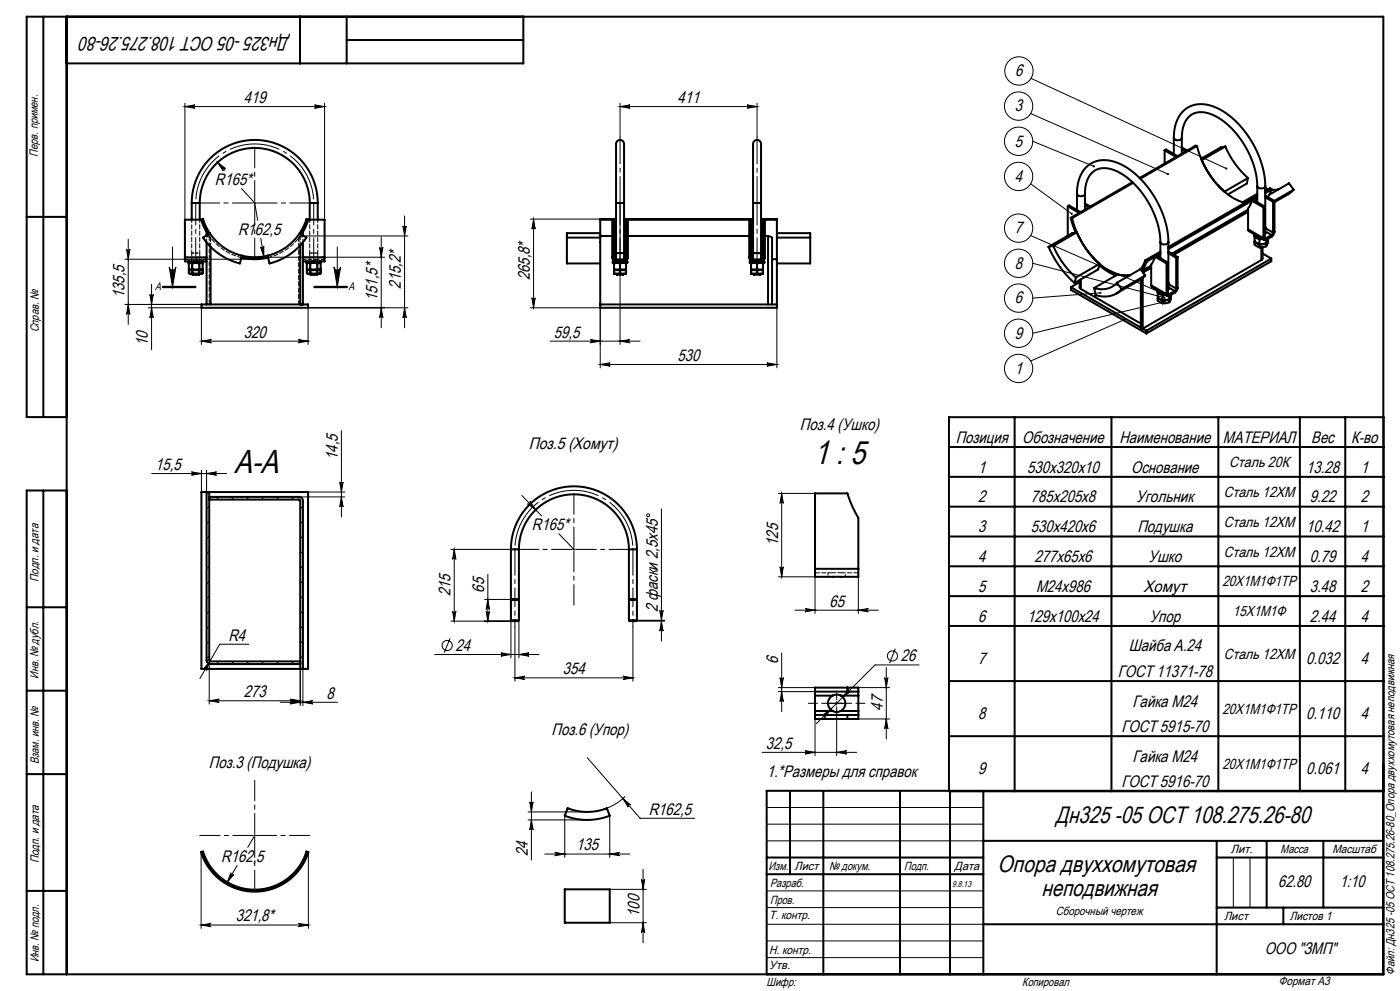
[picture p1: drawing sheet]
<svg xmlns="http://www.w3.org/2000/svg" width="420mm" height="297mm" viewBox="0 0 420 297" stroke-linecap="round" stroke-linejoin="round" font-family="sans-serif">
<g fill="none" stroke="#000" stroke-width=".3">
<path d="M55.5 31.9l3-.5a.5 .5 0 0 0-.5 .5 .5 .5 0 0 0 .5 .5zM55.5 30.9v34.9M55.5 31.9h41.9M94.4 31.4l3 .5-3 .5a.5 .5 0 0 0 .4-.5 .5 .5 0 0 0-.4-.5zM97.4 30.9v34.9M186 31.9l3-.5a.5 .5 0 0 0-.5 .5 .5 .5 0 0 0 .5 .5zM186 31.9h41.1M186 30.9v10.2M224.1 31.4l3 .5-3 .5a.5 .5 0 0 0 .5-.5 .5 .5 0 0 0-.5-.5zM227.1 30.9v10.2M309.2 34l41.2 18.2M309.3 23.5l58.6 27"/>
<path d="M65.3 48.7l2.4 1.8a.5 .5 0 0 0-.7 0 .5 .5 0 0 0-.1 .7zM65.3 48.7l2.2 2.4M72.4 56.5l4 4.3 .9 5.3M309.2 55.1l12.3 9M309.8 42.3l18.3 7.6M37.5 77.7h38.9M38 74.7a.5 .5 0 0 0 .5 .5 .5 .5 0 0 0 .5-.5l-.5 3zM38.5 71.7v25.5M51.8 74v12M76.2 60.8h.5M76.4 60.6v.5M76.4 77.1h39"/>
<path d="M78.2 74a.5 .5 0 0 0 .5 .4 .5 .5 0 0 0 .4-.6l.1 3.1zM78.2 71.5l1 5.4M90.9 70.7h31.5M101.2 74v12M113.9 74.1a.5 .5 0 0 0 .5 .5 .5 .5 0 0 0 .5-.5l-.5 3zM114.4 71.1v27.1M120.9 67.7a.5 .5 0 0 0 .5 .5 .5 .5 0 0 0 .5-.5l-.5 3zM121.4 64.7v33.5M159.1 65.7h21M160.1 65.7v26.5M160.1 65.7l.5 3a.5 .5 0 0 0-.5-.5 .5 .5 0 0 0-.5 .5zM186 60.8v42.4"/>
<path d="M309.2 70.6l38.7 17M309.8 78.9l39.5 10.3M37.5 91.2h22.9M38.5 91.2l.5 3a.5 .5 0 0 0-.5-.4 .5 .5 0 0 0-.5 .4zM44.5 92.2h15.9v11M45 88.2a.5 .5 0 0 0 .5 .5 .5 .5 0 0 0 .5-.5l-.5 3zM45.5 92.2l.5 3a.5 .5 0 0 0-.5-.4 .5 .5 0 0 0-.5 .4zM45.5 85.2v19.6M48.8 86.2h10zM48.8 86h10M48.8 85.8h10M50.8 80a1 1 0 0 0 1 1 1 1 0 0 0 1-1l-1 6z"/>
<path d="M94.2 86h10M94.2 85.8h10M94.2 86.2h10M100.2 80a1 1 0 0 0 1 1 1 1 0 0 0 1-1l-1 6zM114.4 92.2l.5 3a.5 .5 0 0 0-.5-.4 .5 .5 0 0 0-.5 .4zM121.4 92.2l.5 3a.5 .5 0 0 0-.5-.4 .5 .5 0 0 0-.5 .4zM122.4 92.2h-30v11M159.1 92.2h21M159.6 89.2a.5 .5 0 0 0 .5 .5 .5 .5 0 0 0 .5-.5l-.5 3zM180.1 91.2v19M233.1 92.2v18M330.1 87.8l-20.3 1.5"/>
<path d="M337.3 95.8l-28.1 12.4M349.4 90.4l-39.6 9.5M60.4 102.2l3-.5a.5 .5 0 0 0-.5 .5 .5 .5 0 0 0 .5 .5zM60.4 102.2h32M89.4 101.7l3 .5-3 .5a.5 .5 0 0 0 .5-.5 .5 .5 0 0 0-.5-.5zM165.1 102.2h26.9M177.1 101.7l3 .5-3 .5a.5 .5 0 0 0 .4-.5 .5 .5 0 0 0-.4-.5zM180.1 109.2h53M180.1 109.2l3-.5a.5 .5 0 0 0-.5 .5 .5 .5 0 0 0 .5 .5zM186 102.2l3-.5a.5 .5 0 0 0-.5 .5 .5 .5 0 0 0 .5 .5zM230.1 108.7l3 .5-3 .5a.5 .5 0 0 0 .4-.5 .5 .5 0 0 0-.4-.5zM102.4 129.1v25.8"/>
<path d="M45.5 141.9h22.5M57.4 141.4l3 .5-3 .5a.5 .5 0 0 0 .5-.5 .5 .5 0 0 0-.5-.5zM60.4 140.9v6.6M62 140.9v6.6M62 141.9l3-.5a.5 .5 0 0 0-.5 .5 .5 .5 0 0 0 .5 .5zM62.5 147.5l-.5 .5M62.8 151.7l-.8 .8M62.8 156.2l-.8 .8M64.8 148.9l.8 .8M69.3 148.9l.8 .8M73.8 148.9l.8 .8M78.3 148.9l.8 .8"/>
<path d="M82.8 148.9l.8 .8M87.3 148.9l.8 .8M89.7 148.9h13.7M90.1 156.2l.8 .8M90.1 151.7l.8 .8M92.4 147.5h11M101.9 144.5a.5 .5 0 0 0 .5 .4 .5 .5 0 0 0 .5-.4l-.5 3zM102.4 148.9l.5 3a.5 .5 0 0 0-.5-.5 .5 .5 0 0 0-.5 .5zM156.5 148.5l6 6.1M158.3 151a.5 .5 0 0 0 .7 0 .5 .5 0 0 0 0-.7l1.7 2.5zM167.7 160l4.5 4.7M198.4 152.5v39.7"/>
<path d="M233.5 147.9h11M234.5 147.9l.5 3a.5 .5 0 0 0-.5-.5 .5 .5 0 0 0-.5 .5zM234.5 147.9v25M62.8 160.7l-.8 .8M62.8 165.2l-.8 .8M62.8 169.7l-.8 .8M62.8 174.1l-.8 .8M62.8 178.6l-.8 .8M90.1 178.6l.8 .8M90.1 174.1l.8 .8M90.1 169.7l.8 .8M90.1 165.2l.8 .8"/>
<path d="M90.1 160.7l.8 .8M135.3 164.7h20.1M136.3 164.7v21.5M136.3 164.7l.5 3a.5 .5 0 0 0-.5-.5 .5 .5 0 0 0-.5 .5zM145.4 179.7h7.9v17.5M146.4 172.1v14.1M146.4 179.7l.5 3a.5 .5 0 0 0-.5-.5 .5 .5 0 0 0-.5 .5zM155.6 179.7v6.3M171.9 164.7h.5M172.2 164.4v.5M188.7 179.7v6.3M191 179.7v6.3"/>
<path d="M233.5 172.9h11v11M234 169.9a.5 .5 0 0 0 .5 .4 .5 .5 0 0 0 .5-.4l-.5 3zM257.5 172.9v11M62.8 183.1l-.8 .8M62.8 187.6l-.8 .8M62.8 192.1l-.8 .8M62.8 196.6l-.6 .6M62.8 197.8v13.2M63 198.2l-1.1 2.8a.5 .5 0 0 0-.2-.6 .5 .5 0 0 0-.7 .1zM65.6 198.2l-.8 .8M70.1 198.2l-.8 .8M74.6 198.2l-.8 .8"/>
<path d="M74.6 193.1h-8.7l-5.9 10.3M79.1 198.2l-.8 .8M83.6 198.2l-.8 .8M88.1 198.2l-.8 .8M90.1 196.6l.8 .8M90.1 192.1l.8 .8M90.1 187.6l.8 .8M90.1 183.1l.8 .8M130.4 196.2h31.3M135 191.3l-1.7 4.3M135.3 186.2h18.2M135.8 183.2a.5 .5 0 0 0 .5 .4 .5 .5 0 0 0 .5-.4l-.5 3z"/>
<path d="M145.9 183.2a.5 .5 0 0 0 .5 .4 .5 .5 0 0 0 .5-.4l-.5 3zM150.3 195.7l3 .5-3 .5a.5 .5 0 0 0 .4-.5 .5 .5 0 0 0-.4-.5zM154.5 187.9v16.3M155.7 185.9v11.3M155.7 196.2l3-.5a.5 .5 0 0 0-.5 .5 .5 .5 0 0 0 .5 .5zM189.9 187.9v16.3M190.8 186.2h8.6M191.1 185.9h8.3M197.9 182.9a.5 .5 0 0 0 .5 .5 .5 .5 0 0 0 .5-.5l-.5 3zM198.4 186.2l.5 3a.5 .5 0 0 0-.5-.5 .5 .5 0 0 0-.5 .5zM234.5 195.7v17.6M238.5 182.9h25"/>
<path d="M241.5 182.4l3 .5-3 .5a.5 .5 0 0 0 .5-.5 .5 .5 0 0 0-.5-.5zM257.5 182.9l3-.5a.5 .5 0 0 0-.5 .5 .5 .5 0 0 0 .5 .5zM268.6 194.4l-1.7 4.3M275.7 199.3h-13.2l-17.6 17.6M62.8 210h27.3M62.8 210l3-.5a.5 .5 0 0 0-.5 .5 .5 .5 0 0 0 .5 .5zM84.1 210.5h17.2M87.1 210l3 .5-3 .5a.5 .5 0 0 0 .4-.5 .5 .5 0 0 0-.4-.5zM87.1 209.5l3 .5-3 .5a.5 .5 0 0 0 .4-.5 .5 .5 0 0 0-.4-.5zM90.1 200.5v11M90.9 200.5v11M90.9 210.5l3-.5a.5 .5 0 0 0-.5 .5 .5 .5 0 0 0 .5 .5z"/>
<path d="M154.5 203.2l3-.5a.5 .5 0 0 0-.5 .5 .5 .5 0 0 0 .5 .5zM154.5 203.2h35.4M186.9 202.7l3 .5-3 .5a.5 .5 0 0 0 .4-.5 .5 .5 0 0 0-.4-.5zM233.5 206.1h11M233.5 207.3h11M234 203.1a.5 .5 0 0 0 .5 .5 .5 .5 0 0 0 .5-.5l-.5 3zM234.5 207.3l.5 3a.5 .5 0 0 0-.5-.5 .5 .5 0 0 0-.5 .5zM244.5 215.5v11M246.7 214.4l2.5-1.8-1.8 2.5a.5 .5 0 0 0 0-.7 .5 .5 0 0 0-.7 0zM248.6 211.8a2.6 2.6 0 0 0 3.6 1.3M250.5 210.8h1M251 210.3v1"/>
<path d="M251 213.9v12.6M254.2 206.1h12.7M254.2 215.5h12.7M254.6 206.5a.5 .5 0 0 0 0 .7 .5 .5 0 0 0 .7 0l-2.5 1.7zM265.4 203.1a.5 .5 0 0 0 .5 .5 .5 .5 0 0 0 .5-.5l-.5 3zM265.9 200.1v21.4M265.9 215.5l.5 3a.5 .5 0 0 0-.5-.5 .5 .5 0 0 0-.5 .5zM159.4 237.3v20.4M176.2 227.1l15.8 18.1h16.4M186.9 239.3l2.3 1.9a.5 .5 0 0 0-.7 0 .5 .5 0 0 0 0 .7zM187.6 238.6l-2.8 2.3-2.7 1.3M228.6 225.5h28.4"/>
<path d="M241.5 225l3 .5-3 .5a.5 .5 0 0 0 .5-.5 .5 .5 0 0 0-.5-.5zM251 225.5l3-.5a.5 .5 0 0 0-.5 .5 .5 .5 0 0 0 .5 .5zM60.3 255.4v22.8M71.1 259.4l-2.9 5M76.2 250.4h.5M76.4 250.4l-2.1 3.6M76.4 250.1v.5M92.5 255.4v22.8M158.4 243.3h17.8M158.4 245.7h17.8M158.9 240.3a.5 .5 0 0 0 .5 .5 .5 .5 0 0 0 .5-.5l-.5 3zM159.4 245.7l.5 3a.5 .5 0 0 0-.5-.4 .5 .5 0 0 0-.5 .4z"/>
<path d="M163.4 256h25.5M166.4 255.5l3 .5-3 .5a.5 .5 0 0 0 .5-.5 .5 .5 0 0 0-.5-.5zM169.4 244.5v12.5M182.9 244.5v12.5M182.9 256l3-.5a.5 .5 0 0 0-.5 .5 .5 .5 0 0 0 .5 .5zM230 242h65M230 247h65M230 252h65M370 257v15M375 257v15M60.3 277.2l3-.5a.5 .5 0 0 0-.4 .5 .5 .5 0 0 0 .4 .5zM60.3 277.2h32.2"/>
<path d="M69.3 261.6a.5 .5 0 0 0 .2 .6 .5 .5 0 0 0 .6-.1l-1.9 2.3zM89.5 276.7l3 .5-3 .5a.5 .5 0 0 0 .5-.5 .5 .5 0 0 0-.5-.5zM182.9 266.5h11M182.9 276.5h11M192.4 263.5a.5 .5 0 0 0 .5 .5 .5 .5 0 0 0 .5-.5l-.5 3zM192.9 276.5l.5 3a.5 .5 0 0 0-.5-.4 .5 .5 0 0 0-.5 .4zM192.9 260.5v22M230 277h65M230 272h65M230 267h65M230 287h65M230 282h65"/>
<circle cx="305.6" cy="31.8" r="4.2"/>
<circle cx="305.7" cy="21.3" r="4.2"/>
<circle cx="305.6" cy="52.9" r="4.2"/>
<circle cx="305.6" cy="42.3" r="4.2"/>
<circle cx="305.6" cy="78.9" r="4.2"/>
<circle cx="305.6" cy="68.4" r="4.2"/>
<circle cx="305.6" cy="99.9" r="4.2"/>
<circle cx="305.6" cy="89.3" r="4.2"/>
<circle cx="305.6" cy="110.4" r="4.2"/>
<circle cx="194.4" cy="154.4" r=".43"/>
<circle cx="134.2" cy="193.4" r="1.51"/>
<circle cx="267.7" cy="196.6" r="1.51"/>
</g>
<path d="M153.3 179.7h2.4M188.7 179.7h2.4" fill="none" stroke="#000" stroke-width=".6" stroke-linecap="butt"/>
<path d="M94.1 60.8a17.7 17.7 0 0 0-17.7-17.7 17.7 17.7 0 0 0-17.7 17.7M189.9 164.7a17.7 17.7 0 0 0-17.7-17.7 17.7 17.7 0 0 0-17.7 17.7" fill="none" stroke="#000" stroke-width=".3" stroke-dasharray="15.2 1.3 1.3 1.3" stroke-dashoffset="-1.1" stroke-linecap="butt"/>
<g fill="none" stroke="#000" stroke-width=".6">
<path d="M13 5v120M20 5v287M90 5v14M104 5v14M104 12h53M157 5v14h-137M323.1 58.1a9.4 9.4 0 0 1 5.7-9.8 12.5 12.5 0 0 1 11.3 3.4 29.3 29.3 0 0 1 10.4 20.9M323.1 58.1a1.38 1.38 0 0 0 2.4 0M323.1 58.1v4.8M325.5 58.1a7.2 7.2 0 0 1 4-7.5 10.4 10.4 0 0 1 9.1 3 26.9 26.9 0 0 1 9.5 19M325.5 58.1v4.7M339.7 54.6l-18.5 10.7"/>
<path d="M339.9 54.8l-18.3 10.6M349.4 45.1l.4-.3 3.4 2-.4 .2zM349.4 45.1v3.9M352.1 41.3a9.4 9.4 0 0 1 5.7-9.7 12.5 12.5 0 0 1 11.4 3.4 29.3 29.3 0 0 1 10.4 20.8M352.1 41.3a1.38 1.38 0 0 0 2.4 0M352.1 41.3v4.9M354.5 41.3a7.2 7.2 0 0 1 4-7.4 10.4 10.4 0 0 1 9.2 2.9 26.9 26.9 0 0 1 9.5 19M354.5 41.3v4.7M354.5 44.2l1.6 .9-.4 .3-1.2-.7M359.1 43.7a24.7 24.7 0 0 0 12.6 16.5l1.8 .6-.7-.2 4.4-2.5M359.1 43.7l-.4-.1-16.8 9.7M359.1 43.7l-17 9.9"/>
<path d="M367.6 43.9l-7.1 4.1 1.5 2.8 1.7 2.7 3.6 3.9 7.1-4M367.6 43.9l1.4 2.9 1.8 2.6 3.6 4M367.6 43.9l-1.4 .3-5.9 3.4M374.4 53.4l-.4 1.6-5.6 3.3M377.2 55.8a1.38 1.38 0 0 0 2.4 0M377.2 55.8v4.8M377.2 59.2l-26.7 15.4M377.2 58.6l-26.7 15.4M379.6 55.8v14.1M379.6 58.6l2.7 1.6v9.3M379.6 59.1l2.3 1.4M380.6 56.7l-.7-.2-.3 .2"/>
<path d="M381.4 56.8l-1.1 2.3M381.4 56.8l-1.8 1.1M381.4 56.8l-.4-.4-1.4 .9M383.5 56.8h-2.1M388.1 56.8l-1.4 1.3-4.4 2.5M388.1 56.8l-6.2 3.7M388.1 56.8l-1.4-1.9-5.9 3.5M8 65h12M55.5 77.1v1.2h6.5M55.5 77.1h6.5M56.5 78.3v.4h4.4v-.4M56.6 79l.5-.2 .6 .2"/>
<path d="M56.6 79v1.7M57 78.7l-.4 .3M57.5 60.8a18.9 18.9 0 0 1 18.9-18.9 18.9 18.9 0 0 1 18.9 18.9M57.5 60.8h2.4M57.5 60.8v5M57.7 79h2.1M57.7 79v1.7M58.1 78.3h1.2M59.8 79l.4-.2 .6 .2M59.8 79v1.7M59.9 60.8a16.5 16.5 0 0 1 16.5-16.5 16.5 16.5 0 0 1 16.5 16.5M59.9 60.8v5"/>
<path d="M60.3 65.8l.6-.1 .8 2.1 1.2 2.1M60.3 65.8l.9 2.2 1.2 2.2M60.3 65.8h-4.8v11.3M60.4 78.7l.4 .3M60.8 79v1.7M62 69.5v1M62 72.6v18.6M62.9 69.9l-2 1.3a18.7 18.7 0 0 0 11.1 7.8l.6-2.4M62.9 69.9a16.2 16.2 0 0 0 9.7 6.7M63.2 74v17.2M72.4 77.2a16.9 16.9 0 0 0 8 0M72.6 76.6a16.3 16.3 0 0 0 7.7 0"/>
<path d="M89.9 69.9a16.2 16.2 0 0 1-9.6 6.7M89.9 69.9l2 1.3a18.7 18.7 0 0 1-11 7.8l-.6-2.4M90.1 73.5v17.7M90.9 69.5v1M90.9 72.6v18.6M90.9 77.1h6.5M91.9 78.3v.4h4.4v-.4M92 79l.5-.2 .6 .2M92 79v1.7M92.4 78.7l-.4 .3M92.5 65.8l-.6-.1-.8 2.1-1.2 2.1M92.5 65.8l-.8 2.2-1.3 2.2"/>
<path d="M92.5 65.8h4.9v11.3M92.9 60.8h2.4M92.9 60.8v5M93.1 79h2.1M93.1 79v1.7M93.5 78.3h1.2M95.2 79l.4-.2 .6 .2M95.2 79v1.7M95.3 60.8v5M95.8 78.7l.4 .3M96.2 79v1.7M97.4 77.1v1.2h-6.5"/>
<path d="M170.1 71.2v7.8h10M170.1 71.2h10M180.1 71.2v21h53v-13.2M180.1 65.8v5.4M180.1 65.8h4.7M180.1 70.7h3.6M180.1 69.9h-10v1.3M183.7 77.1a1.2 1.2 0 0 0 1.2 1.2M183.7 77.1h.6M183.7 65.8v11.3M184.2 79l.9-.2 .9 .2M184.2 79v1.7"/>
<path d="M184.3 77.1l.1 .5 .5 .1M184.3 70.7h.5M184.3 65.8v11.3M184.3 78.7l-.1 .3M184.8 60.8v-15.5a3.6 3.6 0 0 1 .6-3.2 1.41 1.41 0 0 1 1.6 .3 1.41 1.41 0 0 1 .2 1.6v16.8M184.8 75.8h2.4M184.8 60.8h2.4M184.8 60.8v16.9M184.8 78.3h.1M184.8 65.7h-4.7v.1M184.9 78.3h-1.1v.4h4.4v-.4h-1M184.9 78.3h2.3"/>
<path d="M184.9 77.7v.6M186 79l.9-.2 .9 .2M186 79v1.7M187.2 65.8h38.7M187.2 60.8v17.5M187.2 70.7h.6M187.2 65.7h38.7M187.7 78.7l.1 .3M187.8 77.1l-.5 .6h-2.4M187.8 77.1h.6M187.8 65.8v11.3M187.8 79v1.7"/>
<path d="M188.4 77.1a1.2 1.2 0 0 1-1.2 1.2M188.4 70.7h36.4M188.4 65.8v11.3M224.8 77.1a1.2 1.2 0 0 0 1.2 1.2M224.8 77.1h.6M224.8 65.8v11.3M225.3 79l.9-.2 .9 .2M225.3 79v1.7M225.4 77.1l.1 .5 .5 .1M225.4 70.7h.5M225.4 65.8v11.3M225.4 78.7l-.1 .3"/>
<path d="M225.9 60.8v-15.5a3.6 3.6 0 0 1 .6-3.2 1.41 1.41 0 0 1 1.6 .3 1.41 1.41 0 0 1 .2 1.6v16.8M225.9 75.8h2.4M225.9 60.8h2.4M225.9 60.8v16.9M225.9 78.3h.1M226 78.3h-1.1v.4h4.4v-.4h-1M226 78.3h2.3M226 77.7v.6M227.1 79l.9-.2 .9 .2M227.1 79v1.7M228.3 65.8h4.8M228.3 60.8v17.5"/>
<path d="M228.3 65.7h4.8v.1M228.3 70.7h.6M228.8 78.7l.1 .3M228.9 77.1l-.5 .6h-2.4M228.9 77.1h.6M228.9 65.8v11.3M228.9 79v1.7M229.5 77.1a1.2 1.2 0 0 1-1.2 1.2M229.5 70.7h.9M229.5 65.8v11.3M230.4 70.7l1.2 .6v19.9M230.4 70.7v20.5"/>
<path d="M231.6 77.7h1.5M233.1 71.2v7.8M233.1 65.8v5.4M233.1 71.2h10M233.1 69.9h10v1.3M243.1 71.2v7.8h-10M314.6 74a30.7 30.7 0 0 0 7.8 10.8M316 73.7l1.4 2.9 1.8 2.6 3.6 4M316 73.7l-1.4 .3M320.3 61.8l.5-.2 3.4 2-.4 .2zM320.3 61.8v8.9M321.2 65.3l1.5 4.4"/>
<path d="M321.2 65.3l.4 .1M321.6 65.4a24.7 24.7 0 0 0 12.6 16.4 8.3 8.3 0 0 0 4.8 .7l-1.5 .1-2.2-.4-7 4.1M323 69.6l1.5 2.9 1.7 2.7 3.7 3.9M323 69.6l-7 4.1M323 69.6l-1.4 .3-7 4.1M325.5 61l1.6 .9-.4 .2-1.2-.6M329.8 79.5l2.5 1.9 2.5 1.2M329.9 79.1l-.4 1.6-7.1 4.1M329.9 79.1l-7.1 4.1M343.6 78l-.6 1.4-.9 1.3M343.6 78l.4 .4M344 78.4l-.6 1.4-.9 1.3"/>
<path d="M345.4 79.6l-2.8 1.6M346.5 77l-1.1 2.3v6.2M346.5 77l3.5 1.9M346.5 77l.4-.3 3.5 2M348.1 72.6v4.8M348.1 76l-4.1 2.4M348.1 75.4l-4.5 2.6M350 78.9v9.3M350.4 78.7l-.4 .2M350.4 78.7v9.2M350.5 72.6a1.38 1.38 0 0 1-2.4 0M350.5 72.6v14"/>
<path d="M350.5 75.9l2.4 1.4M350.5 75.4l2.8 1.6M352.9 77.3v9.2M353.3 77l-.4 .3M353.3 77v9.2M374.4 68.7l.3 .6 4.6 2.6M374.4 63.5l-22.3 12.9M374.4 62.8l-22.8 13.2M374.4 68.7l4.6 2.7M375.6 60.2l-1.2 2.3v6.2M375.6 60.2l3.4 2M375.6 60.2l.4-.3 3.4 2"/>
<path d="M376.4 72.6l1.4 .9M376.4 72.6a1.26 1.26 0 0 0 1.2 1.4l.2 .1M376.4 70.9v1.4l1.4 .8M376.5 72.4l-.1 .2M377.7 71.6l.1 .1M377.8 71.7v1.4M377.8 73.5v.6M378.1 71.7h-.3M378.2 71.3l-1.4-.3-.6-.8a1.94 1.94 0 0 0 2.6 1.5M378.4 77.9l-35.6 20.6v-15.2M378.4 74.1v3.8M378.8 74.1v3.4l-.4 .4"/>
<path d="M378.8 76l2.6 1.5M379 62.2v9.2M379.4 71.1l.2 .3h.3M379.4 61.9l-.4 .3M379.4 61.9v9.2M379.4 71.1l-.4 .3M379.4 71.1l.5 .3M379.6 68l-.2 .4M379.6 69.3v.1M379.6 69.8v.1M379.6 68.4l2.3 1.3M379.6 69.4l-.2 .6"/>
<path d="M379.6 69.4l1.9 1M379.9 73.2l-2.1 .3M379.9 73.8l-2.1 .3M379.9 72.8l-2.1 .3M379.9 73.2v.6M379.9 71.4v1.4M380.3 71.9l.1 .1M380.4 72l-.5 1.2M380.4 72v.7l-.5 1.1M380.4 71.6l-.5 1.2M381.4 77.5l-37.5 21.6M381.4 77.5v.8l-37.5 21.6"/>
<path d="M381.5 70.9l-1.6 1a.52 .52 0 0 1-.6 0 .52 .52 0 0 1-.3-.5M381.5 70.4l-1.6 1M381.5 70.4v.5M381.9 69.7l-.4 .7M381.9 60.5v9.2M382.3 69.5l-.2 .7-.6 .7M382.3 69.5l-.4 .2M56.6 81.9l.4 .2h3.4l.4-.2M56.6 81.9l.5 .1 .6-.1M56.6 81.1l.5-.2 .6 .2M56.6 80.7l.5 .1 .6-.1M56.6 80.7l.4 .2"/>
<path d="M56.6 81.1v.8M57 80.9h3.4M57 80.9l-.4 .2M57.5 82.1l.3 .2h1.9l.2-.2M57.7 81.9l1.3 .1 .8-.1M57.7 81.1l1.3-.1 .8 .1M57.7 80.7h2.1M57.7 81.1v.8M59.8 81.1l.4-.2 .6 .2M59.8 81.9l.4 .1 .6-.1M59.8 80.7l.4 .1 .6-.1M59.8 81.1v.8"/>
<path d="M60.4 91.2h32v1h-32zM60.4 80.9l.4 .2M60.8 80.7l-.4 .2M60.8 81.1v.8M92 81.9l.4 .2h3.4l.4-.2M92 81.9l.5 .1 .6-.1M92 81.1l.5-.2 .6 .2M92 80.7l.5 .1 .6-.1M92 80.7l.4 .2M92 81.1v.8M92.4 80.9h3.4M92.4 80.9l-.4 .2"/>
<path d="M92.9 82.1l.3 .2h1.9l.2-.2M93.1 81.9l1.3 .1 .8-.1M93.1 81.1l1.3-.1 .8 .1M93.1 80.7h2.1M93.1 81.1v.8M95.2 81.9l.4 .1 .6-.1M95.2 81.1l.4-.2 .6 .2M95.2 80.7l.4 .1 .6-.1M95.2 81.1v.8M95.8 80.9l.4 .2M96.2 80.7l-.4 .2M96.2 81.1v.8"/>
<path d="M180.1 91.2h53M184.2 81.1l.9-.2 .9 .2M184.2 81.9l.9 .1 .9-.1M184.2 81.9l.1 .2h3.4l.1-.2M184.2 80.7l.1 .2M184.2 80.7l.9 .1 .9-.1M184.2 81.1v.8M184.3 80.9h3.4M184.3 80.9l-.1 .2M184.8 82.1l.3 .2h1.9l.2-.2M186 81.1l.9-.2 .9 .2M186 81.9l.9 .1 .9-.1"/>
<path d="M186 80.7l.9 .1 .9-.1M186 81.1v.8M187.7 80.9l.1 .2M187.8 80.7l-.1 .2M187.8 81.1v.8M225.3 81.1l.9-.2 .9 .2M225.3 81.9l.9 .1 .9-.1M225.3 81.9l.1 .2h3.4l.1-.2M225.3 80.7l.9 .1 .9-.1M225.3 80.7l.1 .2M225.3 81.1v.8M225.4 80.9h3.4"/>
<path d="M225.4 80.9l-.1 .2M225.9 82.1l.3 .2h1.9l.2-.2M227.1 81.9l.9 .1 .9-.1M227.1 81.1l.9-.2 .9 .2M227.1 80.7l.9 .1 .9-.1M227.1 81.1v.8M228.8 80.9l.1 .2M228.9 80.7l-.1 .2M228.9 81.1v.8M321.3 86.1l22.6 13M321.3 86.1v.8l22.6 13M322.8 83.2l-.4 1.6"/>
<path d="M323.9 84v2.2l.4 .4M323.9 84.5l-2.6 1.6M324.3 86.6l17.9 10.4M324.3 83.7v2.9M328.3 86.3l.4 2.2a7.2 7.2 0 0 0 7.8-1.9M335.1 84.7a6.2 6.2 0 0 1-6.8 1.6M335.1 84.7l1.4 1.9M342.1 80.7l-7 4M342.1 80.7l1.5 1.9M342.2 83.7v14.5M343.6 82.6l-1.5 1.2-7.3 4.2M343.6 82.6l-7.1 4"/>
<path d="M343.9 99.1v.8M345.4 85.5l.2 .6 4.6 2.6M345.4 80.3l-2.5 1.4M345.4 85.5l4.6 2.7M347.3 89.4l1.5 .9M347.3 89.4a1.26 1.26 0 0 0 1.2 1.4l.3 .1M347.3 87.7v1.4l1.5 .8M347.4 89.2l-.1 .2M348.6 88.4l.2 .1M348.8 88.5v1.4M348.8 90.3v.6M349 88.4l-.2 .1"/>
<path d="M349.2 88.1l-1.4-.3-.7-.9a1.94 1.94 0 0 0 2.6 1.5M350.4 87.9l.1 .3h.3M350.4 87.9l-.4 .3M350.4 87.9l.4 .3M350.5 84.8l-.1 .3M350.5 86.1h.1M350.5 85.1l2.4 1.4M350.6 86.1l-.2 .7M350.6 86.1l1.8 1.1M350.8 90l-2 .3M350.8 90.6l-2 .3M350.8 89.6l-2 .3"/>
<path d="M350.8 90v.6M350.8 88.2v1.4M351.2 88.7l.1 .1M351.3 88.8l-.5 1.2M351.3 88.8v.6l-.5 1.2M351.3 88.3l-.5 1.3M352.4 87.7l-1.6 1a.52 .52 0 0 1-.6 0 .52 .52 0 0 1-.2-.5M352.4 87.2l-1.6 1M352.4 87.2v.5M352.9 86.5l-.5 .7M353.3 86.2l-.3 1-.6 .5M353.3 86.2l-.4 .3"/>
<path d="M20 125h-12v-120h407v287h-407v-145h12M284.7 125h130.4v112.2h-130.4zM284.7 134h130.4M304.4 125v112.2M333.4 125v112.2M365.5 125v112.2M390 125v112.2M403.6 125v112.2M13 147v145M60.4 147.5h32v53h-32zM62 147.5v50.3a1.2 1.2 0 0 0 1.2 1.2h26.9M62.8 148.9h26.9a1.2 1.2 0 0 1 1.2 1.2v50.4"/>
<path d="M62.8 149.7h26.9l.3 .2 .1 50.6M62.8 147.5v50.5l.4 .2h26.9M284.7 142.9h130.4M284.7 151.8h130.4M153.3 164.7a18.9 18.9 0 0 1 18.9-18.9 18.9 18.9 0 0 1 18.9 18.9M153.3 179.7h2.4M153.3 164.7h2.4M153.3 164.7v21.2M153.3 179.7h.1M155.7 164.7a16.5 16.5 0 0 1 16.5-16.5 16.5 16.5 0 0 1 16.5 16.5M155.7 164.7v21.2M188.7 179.7h.1"/>
<path d="M188.7 179.7h2.4M188.7 164.7h2.4M188.7 164.7v21.2M191.1 164.7v21.2M244.5 170.5v2.4h13v-2.4M244.5 170.5v-22.6h9.7l1.6 4.1 1.7 3.2v15.3M244.5 170.5h13M284.7 160.8h130.4M284.7 169.7h130.4M284.7 178.7h130.4M8 182h12M153.3 185.9h2.4"/>
<path d="M153.3 185.9l.2 .3h1.9l.3-.3M188.7 185.9h2.4M188.7 185.9l.2 .3h1.9l.3-.3M284.7 187.6h130.4M8 207h12M244.5 207.3v1.2M244.5 213.1v1.2M244.5 208.5v4.6M244.5 214.3v1.2h9.7M244.5 207.3h9.7M244.5 214.3h9.7M244.5 208.5h5.3"/>
<path d="M244.5 213.1h5.3M249.8 208.5l1.2-.3 1.2 .3M249.8 213.1l1.2 .3 1.2-.3M249.8 208.5a2.6 2.6 0 0 0 0 4.6M252.2 208.5a2.6 2.6 0 0 1 0 4.6M252.2 208.5h5.3M252.2 213.1h5.3M254.2 207.3h3.3M254.2 206.1h3.3v1.2M254.2 214.3h3.3M254.2 206.1h-9.7v1.2M254.2 206.1v1.2"/>
<path d="M254.2 214.3v1.2M257.5 214.3v1.2h-3.3M257.5 207.3v1.2M257.5 213.1v1.2M257.5 208.5v4.6M284.7 204.1h130.4M8 232h12M237 237v25M247 237v55M270 237v55M284.7 220.6h130.4M285 237v55"/>
<path d="M295 237v55M415 237h-185v55M60.3 255.4l.6-.2a16.3 16.3 0 0 0 15.5 11.4 16.3 16.3 0 0 0 15.5-11.4l.6 .2a16.8 16.8 0 0 1-16.1 11.8 16.8 16.8 0 0 1-16.1-11.8zM170.3 242.2a16.2 16.2 0 0 0 11.8 0l.8 2.3a18.6 18.6 0 0 1-13.5 0zM230 257h65M295 252h120M365 252v40M365 257h50M380 252v20M397 252v20M8 267h12M169.4 266.5h13.5v10h-13.5z"/>
<path d="M230 262h65M295 277h120M365 272h50M385 272v5"/>
</g>
<path d="M75.9 60.8h-16.2M76.4 60.3v-16.2M76.4 61.3v16.3M76.9 60.8h16.3M171.7 164.7h-16.3M172.2 164.2v-16.3M172.2 165.2v16.2M172.7 164.7h16.2" fill="none" stroke="#000" stroke-width=".3" stroke-dasharray="15.2 1.3 1.3 1.3" stroke-dashoffset="9"/>
<path d="M75.9 250.4h-16M76.4 249.9v-16M76.4 250.9v16M76.9 250.4h16" fill="none" stroke="#000" stroke-width=".3" stroke-dasharray="15.2 1.3 1.3 1.3" stroke-dashoffset="9.1"/>
<path d="M250 210.8h-2.1M251 209.8v-2.1M251 211.8v2.1M252 210.8h2.1" fill="none" stroke="#000" stroke-width=".3" stroke-dasharray="15.2 1.3 1.3 1.3"/>
<path d="M58.7 60.8v17M94.1 60.8v17M186 60.8v17M227.1 60.8v17" fill="none" stroke="#000" stroke-width=".3" stroke-dasharray="15.2 1.3 1.3 1.3" stroke-dashoffset="8.6"/>
<path d="M251.8 210.8h-9.3M259.5 210.8h-9.3" fill="none" stroke="#000" stroke-width=".3" stroke-dasharray="15.2 1.3 1.3 1.3" stroke-dashoffset="12.5"/>
<path d="M154.5 164.7v15M189.9 164.7v15" fill="none" stroke="#000" stroke-width=".3" stroke-dasharray="15.2 1.3 1.3 1.3" stroke-dashoffset="7.5"/>
<path d="M154.5 187.9v-8.2M189.9 187.9v-8.2" fill="none" stroke="#000" stroke-width=".3" stroke-dasharray="15.2 1.3 1.3 1.3" stroke-dashoffset="13"/>
<path d="M186 60.8v-19.7M227.1 60.8v-19.7" fill="none" stroke="#000" stroke-width=".3" stroke-dasharray="15.2 1.3 1.3 1.3" stroke-dashoffset="7.3"/>
<g fill="#000">
<path d="M186 31.9l3-.5a.5 .5 0 0 0-.5 .5 .5 .5 0 0 0 .5 .5zM224.1 31.4l3 .5-3 .5a.5 .5 0 0 0 .5-.5 .5 .5 0 0 0-.5-.5z"/>
<path d="M350.1 51.9v.5h.5l.1-.1-.3-.1 .3 .1-.1-.3zM327.9 49.6l.1 .5h.4l-.3-.2 .4 .1-.1-.4zM321.3 63.8v.5h.5l-.3-.2 .3 .2-.1-.5zM347.6 87.3l.1 .5h.4l-.2-.2 .3 .1-.1-.4zM349.1 89v.4h.5l.1-.1-.4-.1 .4 .1-.1-.3zM329.9 87.5a.33 .33 0 0 0 .1 .6 .33 .33 0 0 0 .4-.4l-.3 .1 .3-.1-.2-.3zM349.2 90.2a.33 .33 0 0 0 .1 .5 .33 .33 0 0 0 .4-.3h-.3h.3l-.2-.3zM337.1 95.6a.33 .33 0 0 0 .2 .5 .33 .33 0 0 0 .3-.4l-.3 .1 .3-.2zM367.7 50.3v.5l.4-.1-.2-.2 .3 .2-.1-.4z"/>
<path d="M45 88.2a.5 .5 0 0 0 .5 .5 .5 .5 0 0 0 .5-.5l-.5 3zM45.5 92.2l.5 3a.5 .5 0 0 0-.5-.4 .5 .5 0 0 0-.5 .4zM38 74.7a.5 .5 0 0 0 .5 .5 .5 .5 0 0 0 .5-.5l-.5 3zM38.5 91.2l.5 3a.5 .5 0 0 0-.5-.4 .5 .5 0 0 0-.5 .4zM160.1 65.7l.5 3a.5 .5 0 0 0-.5-.5 .5 .5 0 0 0-.5 .5zM159.6 89.2a.5 .5 0 0 0 .5 .5 .5 .5 0 0 0 .5-.5l-.5 3zM101.9 144.5a.5 .5 0 0 0 .5 .4 .5 .5 0 0 0 .5-.4l-.5 3zM102.4 148.9l.5 3a.5 .5 0 0 0-.5-.5 .5 .5 0 0 0-.5 .5zM158.9 240.3a.5 .5 0 0 0 .5 .5 .5 .5 0 0 0 .5-.5l-.5 3zM159.4 245.7l.5 3a.5 .5 0 0 0-.5-.4 .5 .5 0 0 0-.5 .4zM192.4 263.5a.5 .5 0 0 0 .5 .5 .5 .5 0 0 0 .5-.5l-.5 3zM192.9 276.5l.5 3a.5 .5 0 0 0-.5-.4 .5 .5 0 0 0-.5 .4zM234.5 147.9l.5 3a.5 .5 0 0 0-.5-.5 .5 .5 0 0 0-.5 .5zM234 169.9a.5 .5 0 0 0 .5 .4 .5 .5 0 0 0 .5-.4l-.5 3zM234 203.1a.5 .5 0 0 0 .5 .5 .5 .5 0 0 0 .5-.5l-.5 3zM234.5 207.3l.5 3a.5 .5 0 0 0-.5-.5 .5 .5 0 0 0-.5 .5zM265.4 203.1a.5 .5 0 0 0 .5 .5 .5 .5 0 0 0 .5-.5l-.5 3zM265.9 215.5l.5 3a.5 .5 0 0 0-.5-.5 .5 .5 0 0 0-.5 .5z"/>
<path d="M100.2 80a1 1 0 0 0 1 1 1 1 0 0 0 1-1l-1 6zM50.8 80a1 1 0 0 0 1 1 1 1 0 0 0 1-1l-1 6z"/>
<path d="M121.4 92.2l.5 3a.5 .5 0 0 0-.5-.4 .5 .5 0 0 0-.5 .4zM120.9 67.7a.5 .5 0 0 0 .5 .5 .5 .5 0 0 0 .5-.5l-.5 3zM114.4 92.2l.5 3a.5 .5 0 0 0-.5-.4 .5 .5 0 0 0-.5 .4zM113.9 74.1a.5 .5 0 0 0 .5 .5 .5 .5 0 0 0 .5-.5l-.5 3zM145.9 183.2a.5 .5 0 0 0 .5 .4 .5 .5 0 0 0 .5-.4l-.5 3zM146.4 179.7l.5 3a.5 .5 0 0 0-.5-.5 .5 .5 0 0 0-.5 .5zM198.4 186.2l.5 3a.5 .5 0 0 0-.5-.5 .5 .5 0 0 0-.5 .5zM197.9 182.9a.5 .5 0 0 0 .5 .5 .5 .5 0 0 0 .5-.5l-.5 3zM135.8 183.2a.5 .5 0 0 0 .5 .4 .5 .5 0 0 0 .5-.4l-.5 3zM136.3 164.7l.5 3a.5 .5 0 0 0-.5-.5 .5 .5 0 0 0-.5 .5z"/>
<path d="M60.4 102.2l3-.5a.5 .5 0 0 0-.5 .5 .5 .5 0 0 0 .5 .5zM89.4 101.7l3 .5-3 .5a.5 .5 0 0 0 .5-.5 .5 .5 0 0 0-.5-.5zM78.2 74l1 2.9-.1-3.1a.5 .5 0 0 1-.4 .6 .5 .5 0 0 1-.5-.4zM65.3 48.7l1.6 2.5a.5 .5 0 0 1 .1-.7 .5 .5 0 0 1 .7 0zM55.5 31.9l3-.5a.5 .5 0 0 0-.5 .5 .5 .5 0 0 0 .5 .5zM94.4 31.4l3 .5-3 .5a.5 .5 0 0 0 .4-.5 .5 .5 0 0 0-.4-.5zM177.1 101.7l3 .5-3 .5a.5 .5 0 0 0 .4-.5 .5 .5 0 0 0-.4-.5zM186 102.2l3-.5a.5 .5 0 0 0-.5 .5 .5 .5 0 0 0 .5 .5zM63 198.2l-2 2.3a.5 .5 0 0 1 .7-.1 .5 .5 0 0 1 .2 .6zM154.5 203.2l3-.5a.5 .5 0 0 0-.5 .5 .5 .5 0 0 0 .5 .5zM186.9 202.7l3 .5-3 .5a.5 .5 0 0 0 .4-.5 .5 .5 0 0 0-.4-.5zM158.3 151l2.4 1.8-1.7-2.5a.5 .5 0 0 1 0 .7 .5 .5 0 0 1-.7 0zM69.3 261.6l-1.1 2.8 1.9-2.3a.5 .5 0 0 1-.6 .1 .5 .5 0 0 1-.2-.6zM60.3 277.2l3-.5a.5 .5 0 0 0-.4 .5 .5 .5 0 0 0 .4 .5zM89.5 276.7l3 .5-3 .5a.5 .5 0 0 0 .5-.5 .5 .5 0 0 0-.5-.5zM186.9 239.3l1.6 2.6a.5 .5 0 0 1 0-.7 .5 .5 0 0 1 .7 0zM241.5 182.4l3 .5-3 .5a.5 .5 0 0 0 .5-.5 .5 .5 0 0 0-.5-.5zM257.5 182.9l3-.5a.5 .5 0 0 0-.5 .5 .5 .5 0 0 0 .5 .5zM246.7 214.4a.5 .5 0 0 1 .7 0 .5 .5 0 0 1 0 .7l1.8-2.5zM254.6 206.5l-1.8 2.4 2.5-1.7a.5 .5 0 0 1-.7 0 .5 .5 0 0 1 0-.7zM241.5 225l3 .5-3 .5a.5 .5 0 0 0 .5-.5 .5 .5 0 0 0-.5-.5zM251 225.5l3-.5a.5 .5 0 0 0-.5 .5 .5 .5 0 0 0 .5 .5z"/>
<path d="M230.1 108.7l3 .5-3 .5a.5 .5 0 0 0 .4-.5 .5 .5 0 0 0-.4-.5zM180.1 109.2l3-.5a.5 .5 0 0 0-.5 .5 .5 .5 0 0 0 .5 .5zM155.7 196.2l3-.5a.5 .5 0 0 0-.5 .5 .5 .5 0 0 0 .5 .5zM150.3 195.7l3 .5-3 .5a.5 .5 0 0 0 .4-.5 .5 .5 0 0 0-.4-.5zM182.9 256l3-.5a.5 .5 0 0 0-.5 .5 .5 .5 0 0 0 .5 .5zM166.4 255.5l3 .5-3 .5a.5 .5 0 0 0 .5-.5 .5 .5 0 0 0-.5-.5z"/>
<path d="M62 141.9l3-.5a.5 .5 0 0 0-.5 .5 .5 .5 0 0 0 .5 .5zM57.4 141.4l3 .5-3 .5a.5 .5 0 0 0 .5-.5 .5 .5 0 0 0-.5-.5z"/>
<path d="M62.8 210l3-.5a.5 .5 0 0 0-.5 .5 .5 .5 0 0 0 .5 .5zM87.1 209.5l3 .5-3 .5a.5 .5 0 0 0 .4-.5 .5 .5 0 0 0-.4-.5z"/>
<path d="M87.1 210l3 .5-3 .5a.5 .5 0 0 0 .4-.5 .5 .5 0 0 0-.4-.5zM90.9 210.5l3-.5a.5 .5 0 0 0-.5 .5 .5 .5 0 0 0 .5 .5z"/>
</g>
<g fill="none" stroke="#000" stroke-width=".3" stroke-dasharray="1.3 .6" stroke-dashoffset=".4">
<path d="M57.5 65.8v10M57.5 75.8v6.3M59.9 75.8v-10M59.9 60.8h-2.4M62.8 70.7h-.8M90.9 70.7h-.8M92.9 65.8v10M92.9 75.8v6.3M92.9 60.8h2.4M95.3 75.8v-10M59.9 82.1v-6.3M95.3 82.1v-6.3"/>
<path d="M252.2 171.7h-2.4"/>
</g>
<path d="M62 70.7v1.9M90.9 70.7v1.9" fill="none" stroke="#000" stroke-width=".3" stroke-dasharray="1.3 .6" stroke-dashoffset="1"/>
<path d="M55.5 77.1h6.5M62 77.1h-6.5M63.2 71.3v19.9M63.2 71.3v2.7M89.7 71.3v19.9M90.1 70.7v2.8M90.9 77.1h6.5M97.4 77.1h-6.5" fill="none" stroke="#000" stroke-width=".3" stroke-dasharray="1.3 .6" stroke-dashoffset=".2"/>
<path d="M62 70.7l1.2 .6M90.9 70.7l-1.2 .6" fill="none" stroke="#000" stroke-width=".3" stroke-dasharray="1.3 .6" stroke-dashoffset=".7"/>
<path d="M58.1 77.7h-2.6M62 77.7h-2.7M62.8 70.7l.4 .6M90.1 70.7l-.4 .6M93.5 77.7h-2.6M97.4 77.7h-2.7" fill="none" stroke="#000" stroke-width=".3" stroke-dasharray="1.3 .6" stroke-dashoffset=".3"/>
<path d="M62.8 91.2v-20.5M249.8 171.7h-5.3M257.5 171.7h-5.3" fill="none" stroke="#000" stroke-width=".3" stroke-dasharray="1.3 .6" stroke-dashoffset="-.1"/>
<path d="M57.4 77.7v.6M57.5 78.3v.4M60 78.7v-.4M60 78.3v-.6M62 70.7v-.2M90.9 70.7v-.2M92.8 77.7v.6M92.9 78.3v.4M95.4 78.7v-.4M95.4 78.3v-.6" fill="none" stroke="#000" stroke-width=".3" stroke-dasharray="1.3 .6"/>
<g fill="none" stroke="#000" stroke-width=".3" stroke-dasharray="1.3 .6" stroke-dashoffset=".6">
<path d="M57.5 75.8h1.2M58.7 75.8h1.2M59.3 77.7h-1.2M92.9 75.8h1.2M94.1 75.8h-1.2M94.1 75.8h1.2M94.7 77.7h-1.2M95.3 75.8h-1.2M57.5 80.9v1.2M59.9 82.1v-1.2M92.9 80.9v1.2M95.3 82.1v-1.2"/>
<path d="M248.4 171.7v1.2M253.6 172.9v-1.2"/>
</g>
<path d="M62.4 70.2a16.8 16.8 0 0 0 10 7M80.4 77.2a16.8 16.8 0 0 0 10-7" fill="none" stroke="#000" stroke-width=".3" stroke-dasharray="1.3 .6" stroke-dashoffset=".1"/>
<path d="M57.5 78.7v2.2M92.9 78.7v2.2M59.9 80.9v-2.2M95.3 80.9v-2.2" fill="none" stroke="#000" stroke-width=".3" stroke-dasharray="1.3 .6" stroke-dashoffset=".5"/>
<g font-size="10">
<text x="70.3" y="141.8">A-A</text>
<text x="244.2" y="139.2">1 : 5</text>
</g>
<g font-size="7.1">
<text x="316.7" y="246.8">Дн325 -05 ОСТ 108.275.26-80</text>
<text x="299.3" y="261.4">Опора двуххомутовая</text>
<text x="312.5" y="268.4">неподвижная</text>
</g>
<text font-size="5.8" x="86.9" y="11.1" transform="rotate(-180 86.9 11.1)">Дн325 -05 ОСТ 108.275.26-80</text>
<g font-size="5">
<text x="304.6" y="22.9">6</text>
<text x="73.1" y="30.9">419</text>
<text x="203.3" y="30.9">411</text>
<text x="304.5" y="33.4">3</text>
<text x="304.5" y="43.9">5</text>
<text x="64.5" y="55.4">R165*</text>
<text x="304.5" y="54.5">4</text>
<text x="71.4" y="70.4">R162,5</text>
<text x="304.5" y="70">7</text>
<text x="304.5" y="80.5">8</text>
<text x="37.4" y="89.4" transform="rotate(-90 37.4 89.4)">135,5</text>
<text x="120.3" y="86.5" transform="rotate(-90 120.3 86.5)">215,2*</text>
<text x="159" y="84" transform="rotate(-90 159 84)">265,8*</text>
<text x="113.3" y="90.3" transform="rotate(-90 113.3 90.3)">151,5*</text>
<text x="304.5" y="90.9">6</text>
<text x="73.1" y="101.2">320</text>
<text x="166.2" y="101.2">59,5</text>
<text x="304.5" y="101.5">9</text>
<text x="44.4" y="103.7" transform="rotate(-90 44.4 103.7)">10</text>
<text x="203.3" y="108.2">530</text>
<text x="304.5" y="112">1</text>
<text x="239.9" y="128.8">Поз.4 (Ушко)</text>
<text x="101.3" y="137.8" transform="rotate(-90 101.3 137.8)">14,5</text>
<text x="158.6" y="134.4">Поз.5 (Хомут)</text>
<text x="286.7" y="132.7">Позиция</text>
<text x="306.7" y="132.7">Обозначение</text>
<text x="335.8" y="132.7">Наименование</text>
<text x="366.9" y="132.7">МАТЕРИАЛ</text>
<text x="393.4" y="132.7">Вес</text>
<text x="405.4" y="132.7">К-во</text>
<text x="46.6" y="140.8">15,5</text>
<text x="293.4" y="141.7">1</text>
<text x="308.2" y="141.7">530х320х10</text>
<text x="339.4" y="141.7">Основание</text>
<text x="391.8" y="141.7">13.28</text>
<text x="408.2" y="141.7">1</text>
<text x="293.4" y="150.6">2</text>
<text x="309.3" y="150.6">785х205х8</text>
<text x="340.9" y="150.6">Угольник</text>
<text x="392.9" y="150.6">9.22</text>
<text x="408.2" y="150.6">2</text>
<text x="159.6" y="158.9">R165*</text>
<text x="293.4" y="159.5">3</text>
<text x="309.3" y="159.5">530х420х6</text>
<text x="341.2" y="159.5">Подушка</text>
<text x="391.8" y="159.5">10.42</text>
<text x="408.2" y="159.5">1</text>
<text x="233.4" y="163.7" transform="rotate(-90 233.4 163.7)">125</text>
<text x="293.4" y="168.5">4</text>
<text x="310.4" y="168.5">277х65х6</text>
<text x="344.5" y="168.5">Ушко</text>
<text x="392.9" y="168.5">0.79</text>
<text x="408.2" y="168.5">4</text>
<text x="135.2" y="178.7" transform="rotate(-90 135.2 178.7)">215</text>
<text x="145.3" y="177.6" transform="rotate(-90 145.3 177.6)">65</text>
<text x="293.4" y="177.4">5</text>
<text x="310.8" y="177.4">М24х986</text>
<text x="343.1" y="177.4">Хомут</text>
<text x="392.9" y="177.4">3.48</text>
<text x="408.2" y="177.4">2</text>
<text x="197.3" y="183.5" transform="rotate(-90 197.3 183.5)">2 фаски 2,5x45</text>
<text x="248.8" y="181.8">65</text>
<text x="68.5" y="192">R4</text>
<text x="293.4" y="186.3">6</text>
<text x="308.2" y="186.3">129х100х24</text>
<text x="344.9" y="186.3">Упор</text>
<text x="392.9" y="186.3">2.44</text>
<text x="408.2" y="186.3">4</text>
<text x="136.6" y="195.1">24</text>
<text x="338.7" y="195.2">Шайба A.24</text>
<text x="168.9" y="202.1">354</text>
<text x="233.4" y="199" transform="rotate(-90 233.4 199)">6</text>
<text x="270.2" y="198.2">26</text>
<text x="293.4" y="199.1">7</text>
<text x="335.3" y="202.9">ГОСТ 11371-78</text>
<text x="391.8" y="199.1">0.032</text>
<text x="408.2" y="199.1">4</text>
<text x="73.1" y="208.9">273</text>
<text x="98" y="209.4">8</text>
<text x="264.8" y="213" transform="rotate(-90 264.8 213)">47</text>
<text x="293.4" y="215.6">8</text>
<text x="339.7" y="211.7">Гайка M24</text>
<text x="391.8" y="215.6">0.110</text>
<text x="408.2" y="215.6">4</text>
<text x="165.5" y="220.3">Поз.6 (Упор)</text>
<text x="336.4" y="219.4">ГОСТ 5915-70</text>
<text x="229.7" y="224.4">32,5</text>
<text x="62.6" y="230.2">Поз.3 (Подушка)</text>
<text x="230.1" y="232.9">1.*Размеры для справок</text>
<text x="293.4" y="232.1">9</text>
<text x="339.7" y="228.3">Гайка M24</text>
<text x="391.8" y="232.1">0.061</text>
<text x="408.2" y="232.1">4</text>
<text x="336.4" y="236">ГОСТ 5916-70</text>
<text x="194.6" y="244.2">R162,5</text>
<text x="158.3" y="256.6" transform="rotate(-90 158.3 256.6)">24</text>
<text x="172.9" y="254.9">135</text>
<text x="66.4" y="258.3">R162,5</text>
<text x="383.5" y="265.9">62.80</text>
<text x="402" y="265.9">1:10</text>
<text x="191.8" y="274.8" transform="rotate(-90 191.8 274.8)">100</text>
<text x="70.7" y="276.2">321,8*</text>
<text x="379.4" y="285.8">ООО &quot;ЗМП&quot;</text>
</g>
<g font-size="4.4">
<text x="368.7" y="140">Сталь 20К</text>
<text x="367.2" y="148.9">Сталь 12ХМ</text>
<text x="367.2" y="157.9">Сталь 12ХМ</text>
<text x="367.2" y="166.8">Сталь 12ХМ</text>
<text x="366.7" y="175.8">20Х1М1Ф1ТР</text>
<text x="369.9" y="184.7">15Х1М1Ф</text>
<text x="367.2" y="197.4">Сталь 12ХМ</text>
<text x="366.7" y="213.9">20Х1М1Ф1ТР</text>
<text x="366.7" y="230.5">20Х1М1Ф1ТР</text>
</g>
<g font-size="3.6">
<text x="11.4" y="46.9" transform="rotate(-90 11.4 46.9)">Перв. примен.</text>
<text x="11.6" y="99.6" transform="rotate(-90 11.6 99.6)">Справ. №</text>
<text x="11.5" y="174.4" transform="rotate(-90 11.5 174.4)">Подп. и дата</text>
<text x="11.6" y="203.4" transform="rotate(-90 11.6 203.4)">Инв. № дубл.</text>
<text x="11.6" y="229" transform="rotate(-90 11.6 229)">Взам. инв. №</text>
<text x="369.2" y="255.7">Лит.</text>
<text x="384.2" y="255.7">Масса</text>
<text x="399.7" y="255.7">Масштаб</text>
<text x="11.7" y="258.8" transform="rotate(-90 11.7 258.8)">Подп. и дата</text>
<text x="230.6" y="260.6">Изм.</text>
<text x="238.4" y="260.6">Лист</text>
<text x="248.7" y="260.6">№ докум.</text>
<text x="271.3" y="260.7">Подп.</text>
<text x="286.4" y="260.7">Дата</text>
<text x="231" y="265.7">Разраб.</text>
<text x="230.7" y="275.5">Т. контр.</text>
<text x="231" y="270.9">Пров.</text>
<text x="316.7" y="274.2">Сборочный чертеж</text>
<text x="367.2" y="275.7">Лист</text>
<text x="386.9" y="275.7">Листов 1</text>
<text x="230.7" y="285.8">Н. контр.</text>
<text x="11.6" y="288.4" transform="rotate(-90 11.6 288.4)">Инв. № подл.</text>
<text x="230.7" y="290.5">Утв.</text>
<text x="418.4" y="292.1" transform="rotate(-90 418.4 292.1)">Файл: Дн325 -05 ОСТ 108.275.26-80_Опора двуххомутовая неподвижная</text>
<text x="230" y="295.5">Шифр:</text>
<text x="306.7" y="295.4">Копировал</text>
<text x="383.6" y="295.2">Формат A3</text>
</g>
<g font-size="3.3">
<text x="46.5" y="86.8">A</text>
<text x="104.6" y="87">A</text>
</g>
<text font-size="2.6" x="285.7" y="265.8">9.8.13</text>
</svg>
